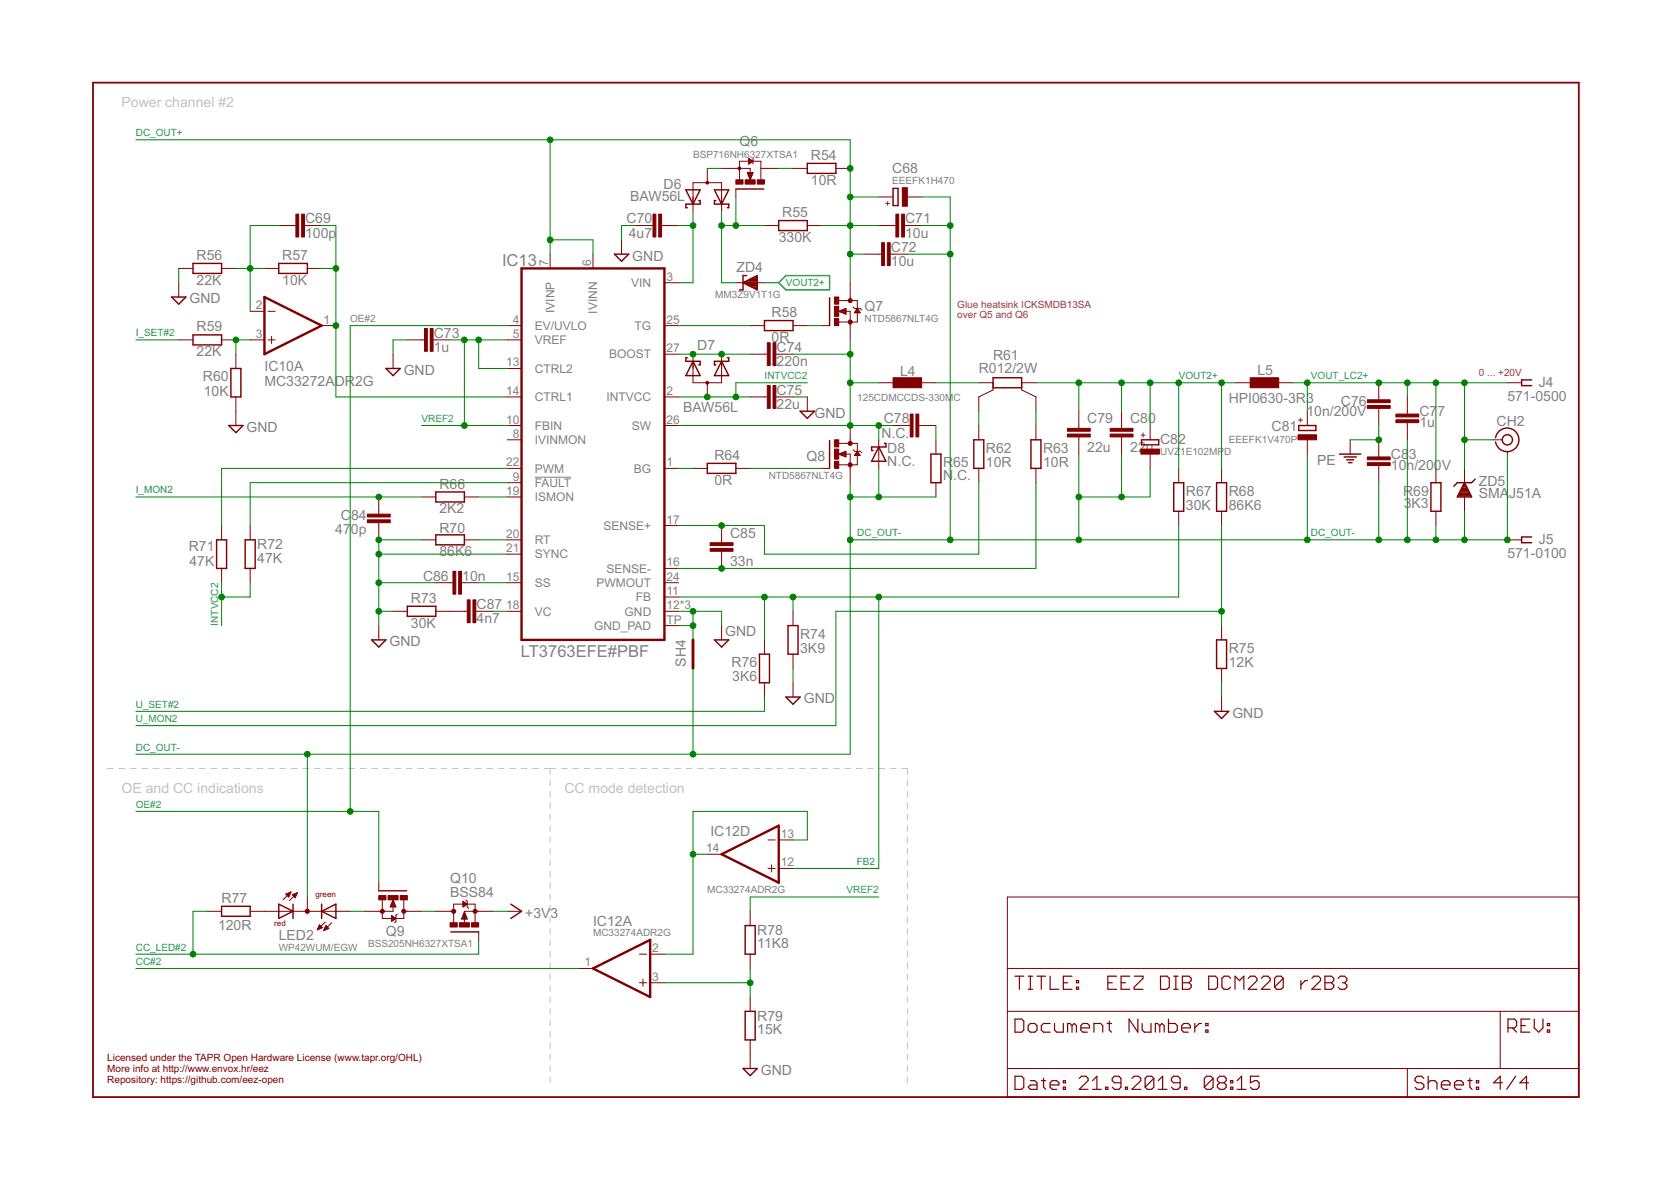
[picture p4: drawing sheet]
<svg xmlns="http://www.w3.org/2000/svg" width="297mm" height="210mm" viewBox="0 0 297 210" stroke-linecap="round" stroke-linejoin="round" font-family="sans-serif">
<g fill="none" stroke="#c0c0c0" stroke-width=".18">
<path d="M19.1 136.6h1M21.1 136.6h1.1M23.2 136.6h1M25.2 136.6h1M27.2 136.6h1.1M29.3 136.6h1M31.3 136.6h1.1M33.4 136.6h1M35.4 136.6h1.1M37.5 136.6h1M39.5 136.6h1.1M41.6 136.6h1"/>
<path d="M43.6 136.6h1M45.7 136.6h1M47.7 136.6h1M49.7 136.6h1.1M51.8 136.6h1M53.8 136.6h1.1M55.9 136.6h1M57.9 136.6h1M60 136.6h1M62 136.6h1M64.1 136.6h1M66.1 136.6h1"/>
<path d="M68.1 136.6h1.1M70.2 136.6h1M72.2 136.6h1.1M74.3 136.6h1M76.3 136.6h1.1M78.4 136.6h1M80.4 136.6h1M82.4 136.6h1.1M84.5 136.6h1M86.5 136.6h1.1M88.6 136.6h1M90.6 136.6h1.1"/>
<path d="M92.7 136.6h1M94.7 136.6h1.1M96.8 136.6h2M97.8 136.6v1M97.8 138.6v1M99.8 136.6h1M101.8 136.6h1M103.8 136.6h1.1M105.9 136.6h1M107.9 136.6h1M109.9 136.6h1M111.9 136.6h1"/>
<path d="M113.9 136.6h1M115.9 136.6h1M117.9 136.6h1.1M120 136.6h1M122 136.6h1M124 136.6h1M126 136.6h1M128 136.6h1M130 136.6h1.1M132.1 136.6h1M134.1 136.6h1M136.1 136.6h1"/>
<path d="M138.1 136.6h1M140.1 136.6h1M142.1 136.6h1.1M144.1 136.6h1.1M146.2 136.6h1M148.2 136.6h1M150.2 136.6h1M152.2 136.6h1M154.2 136.6h1M156.2 136.6h1M158.3 136.6h1M160.3 136.6h1v1"/>
<path d="M161.3 138.6v1M97.8 140.7v1M97.8 142.7v1M97.8 144.7v1M97.8 146.7v1.1M97.8 148.8v1M97.8 150.8v1M97.8 152.8v1.1M97.8 154.9v1M97.8 156.9v1M97.8 158.9v1.1M161.3 140.7v1"/>
<path d="M161.3 142.7v1M161.3 144.7v1M161.3 146.7v1.1M161.3 148.8v1M161.3 150.8v1M161.3 152.8v1.1M161.3 154.9v1M161.3 156.9v1M161.3 158.9v1.1M97.8 161v1M97.8 163v1M97.8 165v1.1"/>
<path d="M97.8 167v1.1M97.8 169.1v1M97.8 171.1v1M97.8 173.1v1.1M97.8 175.2v1M97.8 177.2v1M97.8 179.2v1.1M161.3 161v1M161.3 163v1M161.3 165v1.1M161.3 167v1.1M161.3 169.1v1"/>
<path d="M161.3 171.1v1M161.3 173.1v1.1M161.3 175.2v1M161.3 177.2v1M161.3 179.2v1.1M97.8 181.3v1M97.8 183.3v1M97.8 185.3v1.1M97.8 187.3v1.1M97.8 189.4v1M97.8 191.4v1M161.3 181.3v1"/>
<path d="M161.3 183.3v1M161.3 185.3v1.1M161.3 187.3v1.1M161.3 189.4v1M161.3 191.4v1"/>
</g>
<path d="M95.1 84.8h6.5" fill="none" stroke="#808080" stroke-width=".18"/>
<path d="M16.5 14.7h264.1v180.3h-264.1z" fill="none" stroke="#800000" stroke-width=".32"/>
<g fill="none" stroke="#800000" stroke-width=".18">
<path d="M123.2 37.5v-5h5.1v5M125.7 29.9v2.6M128.3 29.9h5v.9M130.8 33.6v1.4M132.8 30.7h1.1l-.6 1.3zM132.9 30.8h.9M132.9 30.9h.9M133 31.1h.7M133.1 31.2h.6M133.1 31.3h.5M133.1 28.2l.8 .5-.8 .5zM133.1 29.1h.1"/>
<path d="M133.1 29h.2M133.1 28.9h.4M133.1 28.8h.6M133.1 28.5h.6M133.1 28.4h.4M133.1 28.3h.2M133.1 28.2h.1M133.1 31.4h.5M133.2 31.6h.3M133.2 31.7h.3M133.3 31.8h.1M133.3 31.9h.1"/>
<path d="M133.9 28.2v1M135.3 29.9h3.1M135.3 31.9v-3.2h-3.9v3.3M141 29.9h2.5M148.6 29.9h2.5M156.2 35h2.5M161.3 35h2.5M31.8 47.7h2.5M31.8 50.2v2.6M39.4 47.7h2.5M44.5 55.3h2.5M47 47.7h2.6"/>
<path d="M47.6 55.3h1.3M48.3 59.8v1.2M49.6 40.1h3M54.1 40.1h3.1M54.6 47.7h2.6M57.2 57.9h2.5M90.2 57.9h2.5M97.8 45.2v2.5M105.4 45.2v2.5M110.5 42.6v2.6M113 40.1h3.1M117.6 40.1h3"/>
<path d="M118.1 50.2h2.5M118.1 57.9h2.5M130.8 50.2h5.1M133.3 57.9h2.6M135.9 40.1h2.5M141 57.9h2.5M143.5 40.1h2.5M146 57.9h1.5M149.1 55.3l1.3 .5M149.1 55.3h2v5.1M149.1 53.4h3.3v3.8h-3.3M149.4 55.4h1"/>
<path d="M149.4 55.2h1M149.7 55.6h.7M149.7 55.1h.7M150 55.7h.4M150 54.9h.4M150.3 55.8h.1M150.3 54.8h.1M150.4 54.8v1M150.4 54.8l-1.3 .5M151.1 50.2v3.2M151.6 54.6l.3 .2h1l.3 .3M151.9 55.6h1"/>
<path d="M152 55.4h.8M152.1 55.3h.6M152.1 55.2h.6M152.2 55.1h.4M152.3 54.9h.2M152.4 54.8l.5 .8h-1zM153.7 45.2h3M156.2 40.1h3.1M158.2 45.2h3.1M160.8 40.1h3M31.8 60.4h2.5M39.4 60.4h2.5"/>
<path d="M41.9 62.9v2.6M41.9 70.5v5.1M44.5 60.4h2.5M47.6 60.4h1.3M69.9 62.9v2.6M72.4 60.4h3.1M77 60.4h3M90.2 65.5h2.5M90.2 75.6h2.5M90.2 60.4h2.5M90.2 70.5h2.5M90.2 78.2h2.5"/>
<path d="M118.1 75.6h2.5M118.1 70.5h2.5M118.1 62.9h2.5M123.2 62.9v5.1h5.1v-5.1M125.7 68v2.5M133.3 70.5h3.1M133.3 62.9h3.1M137.9 70.5h3.1M137.9 62.9h3.1M143.5 70.5v2.6M149.1 78.8h3.3v3.8h-3.3M151.1 75.6v3.2"/>
<path d="M151.6 79.9l.3 .3h1l.3 .3M156.2 68h2.5M156.2 78.2v5M158.7 75.6h3.1M163.3 75.6h3.1M163.8 68h2.6M166.4 78.2v2.5M174 68h2.5v1.3l-2.5 1.2v2.6M174 75.6v2.6M184.1 68h-2.5v1.3l2.5 1.2v2.6M184.1 75.6v2.6M191.8 73.1v3"/>
<path d="M191.8 77.7v3M199.4 73.1v3M199.4 77.7v3M204.4 75.6v2.6M219.7 68h2.5M227.3 68h2.5M232.4 73.1v2.5M232.4 78.2v2.5M240 78.2v2.5M245.1 68v3.1M245.1 72.6v3M245.1 78.2v3"/>
<path d="M250.2 70.5v3.1M250.2 75.1v3.1M265.4 78.2h1.6M267.9 68h2.6M39.4 93.4v2.5M44.5 93.4v2.5M67.3 88.3v3.1M67.3 92.9v3M75 88.3h2.5M75 95.9h2.5M82.5 88.3h2.6M82.5 95.9h2.6"/>
<path d="M90.2 85.8h2.5M90.2 88.3h2.5M90.2 83.2h2.5M90.2 98.5h2.5M90.2 95.9h2.5M118.1 93.4h2.5M118.1 83.2h2.5M123.2 83.2h2.5M128.3 93.4v3.1M128.3 98v3M130.8 83.2h2.5M146 83.2h1.5"/>
<path d="M149.1 80.7l1.3-.5v1zM149.2 80.8h1.2M149.3 80.6h1.1M149.5 80.9h.9M149.6 80.5h.8M149.8 81h.6M149.9 80.4h.5M150.1 81.1h.3M150.2 80.3h.2M150.2 80.7h.9v5.1M152 80.9h.8M152 80.8h.8"/>
<path d="M152.1 80.6h.6M152.2 80.5h.4M152.3 80.4h.2M152.3 80.3h.1M152.4 80.2l.5 .8h-1zM166.4 85.8v2.5M174 83.2v2.6M184.1 83.2v2.6M204.4 80.7v2.5M209.5 83.2v2.6M209.5 90.9v2.5M217.1 83.2v2.6"/>
<path d="M217.1 90.9v2.5M245.1 82.7v3.1M255.2 83.2v2.6M255.2 90.9v2.5M260.3 83.2v2.6M260.3 88.3v2.6M267.9 95.9h2.6M267.9 80.3v.4M39.4 101v2.6M44.5 101v2.6M67.3 111.2v2.5M69.9 108.6h2.5"/>
<path d="M77.5 108.6h5.6M77.5 103.6h3M82 103.6h3.1M84.6 108.6h3M90.2 108.6h2.5M90.2 103.6h2.5M118.1 106.1h2.5M118.1 108.6h2.5M118.1 103.6h2.5M118.1 101h2.5M118.1 111.2h2.5M128.3 111.2v2.5"/>
<path d="M135.9 113.7v2.6M141 108.6v2.6M141 116.3v2.5M217.1 111.2v2.5M217.1 118.8v2.5M135.9 121.3v2.6M141 121.3v2.6M217.1 123.9v2.5M50.8 158.9l.5 .5M50.8 158.9h.7M50.9 159h.6M51.1 159.2h.3"/>
<path d="M51.1 158.8h.5M51.2 159.3h.2M51.3 159.4h.1M51.4 158.7h.2M51.7 158.6h.1M51.7 158.5l-1.4 1.4M51.7 158.5l-.9 .4M51.7 158.5l-.4 .9M52 159h.7M52.1 159.2h.5M52.2 159.3h.4M52.3 158.9h.4"/>
<path d="M52.3 159.4h.2M52.4 159.5h.1M52.5 158.8h.3M52.8 158.7h.1M52.9 158.7l-1.4 1.4M52.9 158.7l-.9 .3 .5 .6M52.9 158.7l-.4 .9M54.6 159.4v2.6M67.3 156.9v1.4M68 159.9v3.3h3.8v-3.2M69.9 159.9l.5 1.3h-1zM82.8 159.9l.3 .3v1l.2 .3"/>
<path d="M125.7 151.8h2.6M136.5 154.3h1.3M136.5 149.3h1.3M137.2 153.7v1.3M138.4 154.3h2.6M138.4 149.3h2.6M179.1 159.4h101.5v35.6h-101.5zM36.9 162h2.5M44.5 162h17.8M56.4 165.2h.2M56.5 165.1h.4M56.5 165h.6"/>
<path d="M56.6 164.8h.6M56.6 164.7h.5M56.7 164.6h.3M56.7 164.5h.2M56.8 164.4l.5 .5-.9 .4zM57.6 165.3h.1M57.6 165.2h.4M57.7 165.1h.6M57.7 165h.7M57.8 164.8h.5M57.8 163.9l-1.4 1.4M57.8 164.7h.3"/>
<path d="M57.9 164.6h.1M57.9 164.5l.5 .5-.8 .4zM58.9 164l-1.3 1.4M69.4 161.1h.9M69.4 161h.9M69.5 160.8h.7M69.6 160.7h.6M69.6 160.6h.5M69.6 163.3h.7M69.6 163.2h.6M69.6 163h.4M69.6 162.9h.2"/>
<path d="M69.6 162.8h.1M69.6 162.7l.8 .5-.8 .5zM69.6 163.7h.1M69.6 163.6h.2M69.6 163.5h.4M69.6 163.4h.6M69.6 160.5h.5M69.7 160.4h.3M69.7 160.3h.3M69.8 160.1h.1M69.8 160h.1M69.9 161.1v.9h-5.1"/>
<path d="M70.6 162.5l-.2 .2v1l-.3 .3M71.8 162h3.2M77.5 162h3.1M82.1 163.3h.9M82.1 163.2h.9M82.2 163h.7M82.2 162.9h.7M82.3 162.8h.5M82.3 160.2l.8 .5-.8 .5zM82.3 161.1h.2M82.3 161h.4M82.3 160.8h.5"/>
<path d="M82.3 160.7h.7M82.3 160.6h.6M82.3 160.5h.4M82.3 160.4h.3M82.3 160.3h.1M82.3 162.7h.5M82.4 162.5h.3M82.4 162.4h.3M82.5 162.3h.1M82.5 162.2h.1M82.5 162.1l.6 1.3h-1.1zM84.5 164v-3.3h-3.9v3.3"/>
<path d="M85.1 165.6v1.4M87.6 162h-5.1v2.1M90.2 162h2.5M102.9 172.1h2.5M113.7 174.7h1.2M113.7 169.6h1.2M114.3 174v1.3M115.6 174.7h2.5M115.6 169.6h2.5M133.3 162v2.5M133.3 169.6v2.5M133.3 177.2v2.5"/>
<path d="M179.1 179.7h101.5M179.1 172.1h101.5M266.7 179.7v10.2M133.3 184.8v5.1M179.1 189.9h101.5M250.2 189.9v5.1"/>
</g>
<g fill="none" stroke="#800000" stroke-width=".21">
<path d="M180.4 173.5h1.6M181.2 173.5v2.3M182.8 173.5h.8M182.8 175.8h.8M183.2 173.5v2.3M184.3 173.5h1.6M185.1 173.5v2.3M186.7 173.5v2.3h1.5M189 174.7h.8M190.6 173.5h-1.6v2.3h1.6M191.3 175.5h.4v.3h-.4zM191.3 174.3h.4v.4h-.4z"/>
<path d="M196.9 174.7h.8M198.5 173.5h-1.6v2.3h1.6M199.3 174.7h.8M200.8 173.5h-1.5v2.3h1.5M201.6 173.5h1.6v.4l-1.6 1.6v.3h1.6M206.3 173.5h1.2l.4 .4v1.6l-.4 .3h-1.2zM208.6 173.5h.8M208.6 175.8h.8M209 173.5v2.3M210.2 173.5h1.2l.4 .4v.4l-.4 .4 .4 .4v.4l-.4 .3h-1.2zM210.2 174.7h1.2M214.9 173.5h1.1l.4 .4v1.6l-.4 .3h-1.1z"/>
<path d="M218.8 173.9l-.4-.4h-.8l-.4 .4v1.6l.4 .3h.8l.4-.3M219.5 175.8v-2.3l.8 .8 .8-.8v2.3M221.9 173.9l.4-.4h.8l.3 .4v.4l-1.5 1.5h1.5M224.2 173.9l.4-.4h.8l.4 .4v.4l-1.6 1.5h1.6M228.1 173.9l-.4-.4h-.8l-.3 .4v1.6M228.1 173.9v1.6l-.4 .3h-.8l-.3-.3M228.1 173.9l-1.5 1.6M231.2 174.3v1.5M232.4 174.3h-.4l-.8 .8M233.2 173.9l.4-.4h.8l.3 .4v.4l-1.5 1.5h1.5M235.5 173.5h1.2l.4 .4v.4l-.4 .4 .4 .4v.4l-.4 .3h-1.2zM235.5 174.7h1.2"/>
<path d="M237.9 173.9l.4-.4h.7l.4 .4v.4l-.4 .4M238.6 174.7h.4M239 174.7l.4 .4v.4l-.4 .3h-.7l-.4-.3M180.4 181.1h1.2l.4 .4v1.6l-.4 .4h-1.2zM180.4 191.3h1.2l.4 .4v1.5l-.4 .4h-1.2zM182.8 182.3l.4-.4h.7l.4 .4v.8l-.4 .4h-.7l-.4-.4zM183.2 192.1h.7l.4 .3v1.2h-1.1l-.4-.4 .4-.4h1.1M185.1 192.1h.8M185.5 191.7v1.5l.4 .4M186.7 192.8h1.5v-.4l-.4-.3h-.8l-.3 .3v.8l.3 .4h.8M186.7 181.9h-1.2l-.4 .4v.8l.4 .4h1.2M187.5 181.9v1.2l.3 .4h1.2v-1.6"/>
<path d="M189 193.2h.4v.4h-.4zM189 192.1h.4v.3h-.4zM190.6 182.3l-.4-.4h-.4v1.6M190.6 182.3l.4-.4 .3 .4v1.2M190.6 182.3v1.2M191.9 191.7l.4-.4h.7l.4 .4v.4l-1.5 1.5h1.5M192.1 182.7h1.6v-.4l-.4-.4h-.8l-.4 .4v.8l.4 .4h.8M194.2 193.6h1.5M194.2 192.1l.8-.8v2.3M194.5 183.5v-1.6h1.1l.4 .4v1.2M196.5 193.2h.4v.4h-.4zM196.8 181.9h.8"/>
<path d="M197.2 181.5v1.6l.4 .4M199.3 192.4h-1.2l-.4-.3v-.4l.4-.4h.8l.4 .4v1.5l-.4 .4h-.8l-.4-.4M200 193.2h.4v.4h-.4zM201.2 191.7l.4-.4h.8l.4 .4v.4l-1.6 1.5h1.6M202.3 181.1v2.4l-1.6-2.4v2.4M203 181.9v1.2l.4 .4h1.2v-1.6M205.1 191.7v1.5l-.4 .4h-.8l-.3-.4M205.1 191.7l-.4-.4h-.8l-.3 .4v1.5M205.1 191.7l-1.5 1.5M205.9 193.6h1.6M205.9 192.1l.8-.8v2.3M206.2 182.3l-.4-.4h-.4v1.6"/>
<path d="M206.2 182.3v1.2M206.2 182.3l.3-.4 .4 .4v1.2M207.7 181.1v2.4h1.2l.4-.4v-.8l-.4-.4h-1.2M209.8 192.4h-1.2l-.4-.3v-.4l.4-.4h.8l.4 .4v1.5l-.4 .4h-.8l-.4-.4M210.1 182.7h1.5v-.4l-.4-.4h-.8l-.3 .4v.8l.3 .4h.8M210.6 193.2h.4v.4h-.4zM212.4 181.9v1.6M213.6 181.9h-.4l-.8 .8M214.3 183.1h.4v.4h-.4zM214.3 181.9h.4v.4h-.4zM215.6 191.7v1.5l-.4 .4h-.7l-.4-.4M215.6 191.7l-.4-.4h-.7l-.4 .4v1.5"/>
<path d="M215.6 191.7l-1.5 1.5M216.8 192.4l-.4 .4v.4l.4 .4h.8l.4-.4v-.4l-.4-.4M216.8 192.4l-.4-.3v-.4l.4-.4h.8l.4 .4v.4l-.4 .3M216.8 192.4h.8M218.8 193.2h.3v.4h-.3zM218.8 192.1h.3v.3h-.3zM219.9 193.6h1.6M219.9 192.1l.8-.8v2.3M223.8 191.3h-1.5v1.1l.7-.3h.4l.4 .3v.8l-.4 .4h-.7l-.4-.4M253.1 191.7l-.4-.4h-.8l-.4 .4v.4l.4 .3h.8l.4 .4v.4l-.4 .4h-.8l-.4-.4M253.9 192.4l.4-.3h.8l.3 .3v1.2M253.9 191.3v2.3"/>
<path d="M256.2 192.8h1.6v-.4l-.4-.3h-.8l-.4 .3v.8l.4 .4h.8M258.6 192.8h1.5v-.4l-.4-.3h-.7l-.4 .3v.8l.4 .4h.7M260.9 192.1h.8M261.3 191.7v1.5l.4 .4M262.4 193.2h.4v.4h-.4zM262.4 192.1h.4v.3h-.4zM267.1 192.4h-1.6l1.2-1.1v2.3M268.1 182.7h1.1l.4-.4v-.8l-.4-.4h-1.1v2.4M268.8 182.7l.8 .8M269.4 191.3l-1.6 2.3M270.4 182.3h.8M271.7 192.4h-1.5l1.2-1.1v2.3"/>
<path d="M271.9 181.1h-1.5v2.4h1.5M272.7 181.1v1.6l.8 .8 .8-.8v-1.6M275.1 183.1h.4v.4h-.4zM275.1 181.9h.4v.4h-.4z"/>
</g>
<g fill="none" stroke="#800000" stroke-width=".42">
<path d="M47 52.8l10.2 5.1-10.2 5zM92.7 47.7h25.4v66h-25.4zM128.3 151.8l10.1-5.1v10.2zM105.4 172.1l10.2-5.1v10.2z"/>
<circle cx="125.7" cy="32.5" r=".13"/>
<circle cx="131.4" cy="29.9" r=".13"/>
<circle cx="125.7" cy="68" r=".13"/>
<circle cx="54.6" cy="162" r=".25"/>
</g>
<g fill="none" stroke="#800000" stroke-width=".25">
<path d="M121.9 33.7h2.6l-1.3 2.6zM124.2 35.6h.3v.7h-2.6v.6h.3M127 33.7h2.5l-1.2 2.6zM127.3 35.6h-.3v.7h2.5v.6h-.2M130.8 33.6h5M138.4 39.2h5.1v1.8h-5.1zM143.5 29h5.1v1.8h-5.1zM158.7 33.5h.9v3h-.9zM30.5 52.8h2.5l-1.2 1.3zM34.3 46.8h5.1v1.8h-5.1zM34.3 59.5h5.1v1.8h-5.1zM49.6 46.8h5v1.8h-5z"/>
<path d="M109.2 45.2h2.6l-1.3 1.2zM132.1 50.2l2.5-1.2v2.5zM132.3 50.3h2.3M132.3 50.1h2.3M132.7 49h-.6v2.5h-.7M132.7 50.6h1.9M132.8 49.9h1.8M133.2 50.8h1.4M133.2 49.7h1.4M133.6 51h1M133.7 49.4h.9M134 51.2h.6"/>
<path d="M134.1 49.2h.5M134.5 51.5h.1M134.6 49h.1M135.9 57h5.1v1.8h-5.1zM147.5 52.9v5M40.7 75.6h2.5l-1.3 1.3zM41 65.5h1.8v5h-1.8zM68.6 65.5h2.5l-1.2 1.3zM122.2 63.6h-.3v.6h2.6v.7h-.3M123.2 64.2l1.3 2.6h-2.6zM128.3 64.2l1.2 2.6h-2.5zM129.3 63.6h.2v.6h-2.5v.7h.3"/>
<path d="M142.2 73.1h2.6l-1.3 1.3zM147.5 78.3v4.9M156.2 79.4l1.3 2.6h-2.6zM157.2 78.8h.3v.6h-2.6v.7h.3M173.1 78.2h1.8v5h-1.8zM176.5 67.1h5.1v1.8h-5.1zM183.3 78.2h1.7v5h-1.7zM202.9 78.2h3.1v.9h-3.1zM230.9 75.6h3v.9h-3zM265.9 77.8a2.1 2.1 0 0 1 3.2-1.4 2.1 2.1 0 0 1 0 3.5 2.1 2.1 0 0 1-3.2-1.4M272.3 67.5h-1.8v1h1.8M38.5 95.9h1.8v5.1h-1.8z"/>
<path d="M43.6 95.9h1.8v5.1h-1.8zM77.5 95.1h5v1.7h-5zM77.5 87.4h5v1.8h-5zM125.7 82.4h5.1v1.7h-5.1zM165.5 80.7h1.8v5.1h-1.8zM208.6 85.8h1.8v5.1h-1.8zM216.3 85.8h1.7v5.1h-1.7zM238.1 80.7h3.8M238.9 81.2h2.2M239.4 81.7h1.2M239.7 82.2h.6M254.4 85.8h1.7v5.1h-1.7z"/>
<path d="M259.2 88.1h2.3M259.3 87.9h2.1M259.4 87.7h1.9M259.5 87.4h1.7M259.6 87.2h1.4M259.7 87h1.2M259.8 86.8h1M259.9 86.6h.8M260.1 86.3h.5M260.2 86.1h.3M260.3 85.9h.1M260.3 85.8l1.3 2.5h-2.5z"/>
<path d="M262.2 85.2l-.6 .6h-2.5l-.7 .6M272.3 95.4h-1.8v1.1h1.8M66.1 113.7h2.5l-1.3 1.3zM72.4 107.8h5.1v1.7h-5.1zM127 113.7h2.5l-1.2 1.3zM135 116.3h1.8v5h-1.8zM140.1 111.2h1.8v5.1h-1.8zM216.3 113.7h1.7v5.1h-1.7zM139.7 123.9h2.5l-1.2 1.3zM215.9 126.4h2.5l-1.3 1.3zM67.3 158.3h5M39.4 161.1h5.1v1.8h-5.1z"/>
<path d="M49.6 160.7l2.5 1.3-2.5 1.2zM52.1 160.7v2.5M57.2 162l2.5-1.3v2.5zM57.2 160.7v2.5M80.1 165.6h5M90.8 160.7l1.9 1.3-1.9 1.2M132.5 164.5h1.7v5.1h-1.7zM132.5 179.7h1.7v5.1h-1.7zM132.1 189.9h2.5l-1.3 1.3z"/>
<circle cx="267.9" cy="78.2" r=".91"/>
</g>
<g fill="#800000" stroke="#800000" stroke-width=".18">
<path d="M81.5 101.5h.5v4.1h-.5z"/>
<path d="M80.5 101.5h.5v4.1h-.5z"/>
<path d="M84.1 106.6h.5v4.1h-.5z"/>
<path d="M83.1 106.6h.5v4.1h-.5z"/>
<path d="M116.1 38.1h.5v4h-.5z"/>
<path d="M117.1 38.1h.5v4h-.5z"/>
<path d="M75.5 58.4h.5v4h-.5z"/>
<path d="M76.5 58.4h.5v4h-.5z"/>
<path d="M148.3 56.6h.8v1.3h-.8z"/>
<path d="M148.3 52.8h.8v1.3h-.8z"/>
<path d="M148.3 54.4h.8v1.8h-.8z"/>
<path d="M148.3 82h.8v1.2h-.8z"/>
<path d="M148.3 78.2h.8v1.2h-.8z"/>
<path d="M148.3 79.8h.8v1.8h-.8z"/>
<path d="M126.2 97.5h4.1v.5h-4.1z"/>
<path d="M126.2 96.5h4.1v.5h-4.1z"/>
<path d="M162.8 73.6h.5v4.1h-.5z"/>
<path d="M161.8 73.6h.5v4.1h-.5z"/>
<path d="M137.4 60.9h.5v4.1h-.5z"/>
<path d="M136.4 60.9h.5v4.1h-.5z"/>
<path d="M160.4 33.4h.9v3.3h-.9z"/>
<path d="M157.7 43.1h.5v4.1h-.5z"/>
<path d="M156.7 43.1h.5v4.1h-.5z"/>
<path d="M160.3 38.1h.5v4h-.5z"/>
<path d="M159.3 38.1h.5v4h-.5z"/>
<path d="M65.3 91.4h4.1v.5h-4.1z"/>
<path d="M65.3 92.4h4.1v.5h-4.1z"/>
<path d="M80 164h1.3v.8h-1.3z"/>
<path d="M83.8 164h1.3v.8h-1.3z"/>
<path d="M81.7 164h1.7v.8h-1.7z"/>
<path d="M189.7 77.2h4.1v.5h-4.1z"/>
<path d="M189.7 76.1h4.1v.5h-4.1z"/>
<path d="M197.3 77.2h4.1v.5h-4.1z"/>
<path d="M197.3 76.1h4.1v.5h-4.1z"/>
<path d="M67.3 159.2h1.3v.7h-1.3z"/>
<path d="M71.1 159.2h1.3v.7h-1.3z"/>
<path d="M69 159.2h1.8v.7h-1.8z"/>
<path d="M137.4 68.5h.5v4.1h-.5z"/>
<path d="M136.4 68.5h.5v4.1h-.5z"/>
<path d="M243.1 71.1h4v.5h-4z"/>
<path d="M243.1 72.1h4v.5h-4z"/>
<path d="M243.1 82.2h4v.5h-4z"/>
<path d="M243.1 81.2h4v.5h-4z"/>
<path d="M158.7 67.1h5.1v1.8h-5.1z"/>
<path d="M52.6 38.1h.5v4h-.5z"/>
<path d="M53.6 38.1h.5v4h-.5z"/>
<path d="M202.8 79.8h3.3v.9h-3.3z"/>
<path d="M222.2 67.1h5.1v1.8h-5.1z"/>
<path d="M230.7 77.3h3.3v.9h-3.3z"/>
<path d="M248.1 74.6h4.1v.5h-4.1z"/>
<path d="M248.1 73.6h4.1v.5h-4.1z"/>
<path d="M130.8 32h1.3v.7h-1.3z"/>
<path d="M134.6 32h1.3v.7h-1.3z"/>
<path d="M132.5 32h1.7v.7h-1.7z"/>
</g>
<g fill="#800000" stroke="#800000" stroke-width=".18">
<circle cx="151.1" cy="53.4" r=".36"/>
<circle cx="151.1" cy="57.2" r=".36"/>
<circle cx="151.1" cy="78.8" r=".36"/>
<circle cx="151.1" cy="82.6" r=".36"/>
<circle cx="84.5" cy="162" r=".36"/>
<circle cx="80.6" cy="162" r=".36"/>
<circle cx="71.8" cy="162" r=".36"/>
<circle cx="68" cy="162" r=".36"/>
</g>
<path d="M123.2 113.7v5.1" fill="none" stroke="#800000" stroke-width=".51"/>
<g fill="none" stroke="#008000" stroke-width=".18">
<path d="M24.2 24.8h126.9v25.4M97.8 24.8v20.4M123.2 37.5v12.7h-2.6M125.7 29.9h2.6M128.3 37.5v12.7h2.5M130.8 35v5.1M138.4 29.9h2.6M151.1 35h5.1M163.8 35h5.1v60.9M31.8 47.7v2.5M41.9 47.7h5.1M49.6 40.1h-5.1v15.2"/>
<path d="M57.2 40.1h2.5v30.4h30.5M57.2 47.7h2.5M90.2 57.9h-27.9v86.3M97.8 42.6h7.6v2.6M113 40.1h-2.5v2.5M120.6 40.1h2.6M120.6 57.9h12.7M128.3 40.1h7.6M135.9 50.2h2.5M143.5 57.9h2.5M146 40.1h10.2M151.1 45.2h2.6"/>
<path d="M161.3 45.2h7.6M163.8 40.1h5.1M24.2 60.4h7.6M44.5 60.4h-2.6v2.5M72.4 60.4h-2.5v2.5M75 75.6h15.2M80 60.4h10.2M82.5 60.4v15.2M85.1 60.4v5.1h5.1M120.6 70.5h12.7M120.6 75.6h38.1M120.6 62.9h12.7"/>
<path d="M141 70.5h2.5M141 62.9h10.1M143.5 68h-12.7v2.5M151.1 60.4v15.2M151.1 68h5.1M156.2 75.6v2.6M166.4 68h7.6M166.4 75.6v2.6M174 73.1v2.5M184.1 68h35.6M184.1 73.1v2.5M191.8 68v5.1"/>
<path d="M199.4 68v5.1M204.4 68v7.6M209.5 68v15.2M217.1 68v15.2M229.8 68h38.1M232.4 68v5.1M245.1 75.6v2.6h-5.1M250.2 68v2.5M250.2 78.2v17.7M255.2 68v15.2M260.3 68v15.2M260.3 78.2h5.1"/>
<path d="M24.2 88.3h50.8M67.3 98.5h22.9M75 95.9h-7.7v15.3M85.1 95.9h5.1M85.1 88.3h5.1M90.2 83.2h-50.8v10.2M90.2 85.8h-45.7v7.6M120.6 83.2h2.6M133.3 83.2h12.7M151.1 85.8v48.2h-126.9M151.1 88.3h15.3M156.2 83.2v5.1"/>
<path d="M174 85.8v12.7h-38.1v-5.1h-15.3M184.1 85.8v15.2h-63.5M191.8 80.7v15.2M199.4 80.7v7.6M204.4 83.2v5.1h-12.6M209.5 93.4v12.7h-88.9M217.1 93.4v17.8M232.4 80.7v15.2M245.1 85.8v10.1M255.2 93.4v2.5M260.3 90.9v5M267.9 80.7v15.2h-116.8"/>
<path d="M39.4 103.6v7.6M44.5 103.6v2.5h-5.1M67.3 103.6h10.2M67.3 108.6h2.6M85.1 103.6h5.1M87.6 108.6h2.6M120.6 108.6h7.7v2.6M120.6 111.2h2.6M123.2 108.6v5.1M123.2 118.8v15.2M135.9 106.1v7.6M141 106.1v2.5"/>
<path d="M141 118.8v2.5M156.2 106.1v48.2h-15.2M217.1 108.6h-68.5v20.4h-124.4M54.6 134v25.4M135.9 123.9v2.5h-111.7M217.1 121.3v2.6M24.2 144.2h43.1v12.7M123.2 151.8h2.5M141 149.3h2.5v-5.1h-20.3v25.4h-5.1M156.2 159.4h-22.9v2.6M24.2 172.1h78.7M36.9 162h-2.6v7.6"/>
<path d="M62.3 162h2.5M75 162h2.5M85.1 167v2.6h-60.9M87.6 162h2.6M118.1 174.7h15.2M133.3 172.1v5.1"/>
</g>
<g fill="#008000" stroke="#008000" stroke-width=".18">
<circle cx="97.8" cy="24.8" r=".51"/>
<circle cx="151.1" cy="35" r=".51"/>
<circle cx="151.1" cy="40.1" r=".51"/>
<circle cx="151.1" cy="45.2" r=".51"/>
<circle cx="97.8" cy="42.6" r=".51"/>
<circle cx="151.1" cy="29.9" r=".51"/>
<circle cx="67.3" cy="103.6" r=".51"/>
<circle cx="67.3" cy="108.6" r=".51"/>
<circle cx="67.3" cy="95.9" r=".51"/>
<circle cx="67.3" cy="98.5" r=".51"/>
<circle cx="123.2" cy="108.6" r=".51"/>
<circle cx="123.2" cy="111.2" r=".51"/>
<circle cx="130.8" cy="70.5" r=".51"/>
<circle cx="125.7" cy="70.5" r=".51"/>
<circle cx="39.4" cy="106.1" r=".51"/>
<circle cx="128.3" cy="93.4" r=".51"/>
<circle cx="128.3" cy="101" r=".51"/>
<circle cx="151.1" cy="75.6" r=".51"/>
<circle cx="151.1" cy="68" r=".51"/>
<circle cx="151.1" cy="62.9" r=".51"/>
<circle cx="156.2" cy="75.6" r=".51"/>
<circle cx="128.3" cy="62.9" r=".51"/>
<circle cx="123.2" cy="62.9" r=".51"/>
<circle cx="209.5" cy="68" r=".51"/>
<circle cx="217.1" cy="68" r=".51"/>
<circle cx="191.8" cy="68" r=".51"/>
<circle cx="199.4" cy="68" r=".51"/>
<circle cx="204.4" cy="68" r=".51"/>
<circle cx="141" cy="106.1" r=".51"/>
<circle cx="135.9" cy="106.1" r=".51"/>
<circle cx="156.2" cy="106.1" r=".51"/>
<circle cx="168.9" cy="40.1" r=".51"/>
<circle cx="191.8" cy="95.9" r=".51"/>
<circle cx="151.1" cy="88.3" r=".51"/>
<circle cx="156.2" cy="88.3" r=".51"/>
<circle cx="151.1" cy="95.9" r=".51"/>
<circle cx="168.9" cy="45.2" r=".51"/>
<circle cx="168.9" cy="95.9" r=".51"/>
<circle cx="191.8" cy="88.3" r=".51"/>
<circle cx="245.1" cy="95.9" r=".51"/>
<circle cx="123.2" cy="134" r=".51"/>
<circle cx="199.4" cy="88.3" r=".51"/>
<circle cx="232.4" cy="95.9" r=".51"/>
<circle cx="250.2" cy="95.9" r=".51"/>
<circle cx="267.9" cy="95.9" r=".51"/>
<circle cx="260.3" cy="95.9" r=".51"/>
<circle cx="54.6" cy="134" r=".51"/>
<circle cx="255.2" cy="95.9" r=".51"/>
<circle cx="123.2" cy="151.8" r=".51"/>
<circle cx="133.3" cy="174.7" r=".51"/>
<circle cx="59.7" cy="57.9" r=".51"/>
<circle cx="59.7" cy="47.7" r=".51"/>
<circle cx="44.5" cy="47.7" r=".51"/>
<circle cx="245.1" cy="78.2" r=".51"/>
<circle cx="62.3" cy="144.2" r=".51"/>
<circle cx="85.1" cy="60.4" r=".51"/>
<circle cx="82.5" cy="60.4" r=".51"/>
<circle cx="82.5" cy="75.6" r=".51"/>
<circle cx="67.3" cy="88.3" r=".51"/>
<circle cx="217.1" cy="108.6" r=".51"/>
<circle cx="41.9" cy="60.4" r=".51"/>
<circle cx="34.3" cy="169.6" r=".51"/>
<circle cx="260.3" cy="68" r=".51"/>
<circle cx="245.1" cy="68" r=".51"/>
<circle cx="232.4" cy="68" r=".51"/>
<circle cx="250.2" cy="68" r=".51"/>
<circle cx="260.3" cy="78.2" r=".51"/>
<circle cx="255.2" cy="68" r=".51"/>
<circle cx="123.2" cy="40.1" r=".51"/>
<circle cx="130.8" cy="40.1" r=".51"/>
<circle cx="128.3" cy="40.1" r=".51"/>
</g>
<path d="M138.4 50.2l1.3-1.2h7.8v2.5h-7.8z" fill="none" stroke="#008080" stroke-width=".25"/>
<g font-size="2.9" fill="#808080">
<text x="89.2" y="47.3">IC13</text>
<text x="92.6" y="116.9">LT3763EFE#PBF</text>
</g>
<g font-size="2.5" fill="#c0c0c0">
<text x="21.6" y="19">Power channel #2</text>
<text x="21.6" y="140.9">OE and CC indications</text>
<text x="100.3" y="140.9">CC mode detection</text>
</g>
<g font-size="2.5" fill="#808080">
<text x="131.4" y="26">Q6</text>
<text x="144.1" y="28.4">R54</text>
<text x="112" y="35.8">BAW56L</text>
<text x="118" y="33.6">D6</text>
<text x="144.1" y="32.8">10R</text>
<text x="158.6" y="30.7">C68</text>
<text x="54.2" y="39.7">C69</text>
<text x="111.4" y="39.7">C70</text>
<text x="139.1" y="38.6">R55</text>
<text x="160.9" y="39.7">C71</text>
<text x="34.9" y="46.2">R56</text>
<text x="50.2" y="46.2">R57</text>
<text x="54.2" y="42.2">100p</text>
<text x="111.8" y="42.2">4u7</text>
<text x="112.4" y="46.3">GND</text>
<text x="138.4" y="43">330K</text>
<text x="158.4" y="47.3">10u</text>
<text x="158.4" y="44.8">C72</text>
<text x="160.9" y="42.2">10u</text>
<text x="33.7" y="53.9">GND</text>
<text x="34.9" y="50.6">22K</text>
<text x="50.2" y="50.6">10K</text>
<text x="130.9" y="48.3">ZD4</text>
<text x="34.9" y="58.9">R59</text>
<text x="137.2" y="56.4">R58</text>
<text x="153.7" y="55.3">Q7</text>
<text x="34.9" y="63.3">22K</text>
<text x="47" y="66">IC10A</text>
<text x="77.1" y="62.6">1u</text>
<text x="77.1" y="60">C73</text>
<text x="124" y="62.2">D7</text>
<text x="137.2" y="60.8">0R</text>
<text x="138" y="65.1">220n</text>
<text x="138" y="62.6">C74</text>
<text x="176.5" y="64">R61</text>
<text x="36.1" y="67.8">R60</text>
<text x="36.2" y="70.3">10K</text>
<text x="47" y="68.5">MC33272ADR2G</text>
<text x="71.8" y="66.6">GND</text>
<text x="138" y="70.2">C75</text>
<text x="160" y="66.7">L4</text>
<text x="174" y="66.2">R012/2W</text>
<text x="218.4" y="71.6">HPI0630-3R3</text>
<text x="223.5" y="66.6">L5</text>
<text x="267.9" y="71.2">571-0500</text>
<text x="273.5" y="68.8">J4</text>
<text x="43.8" y="76.8">GND</text>
<text x="121.4" y="73.3">BAW56L</text>
<text x="138" y="72.7">22u</text>
<text x="144.8" y="74.4">GND</text>
<text x="156.7" y="77.8">N.C.</text>
<text x="157.1" y="75.3">C78</text>
<text x="193.3" y="75.3">C79</text>
<text x="200.9" y="75.3">C80</text>
<text x="226" y="76.6">C81</text>
<text x="232.2" y="74">10n/200V</text>
<text x="238.4" y="72.1">C76</text>
<text x="252.3" y="75.9">1u</text>
<text x="252.3" y="74">C7</text>
<text x="255.5" y="74">7</text>
<text x="266" y="75.6">CH2</text>
<text x="127" y="81.8">R64</text>
<text x="143.4" y="81.9">Q8</text>
<text x="157.7" y="82.9">N.C.</text>
<text x="157.7" y="80.6">D8</text>
<text x="167.6" y="83">R</text>
<text x="169.4" y="83">65</text>
<text x="175.3" y="83">10R</text>
<text x="175.3" y="80.5">R62</text>
<text x="185.4" y="83">10R</text>
<text x="185.4" y="80.5">R63</text>
<text x="193.3" y="80.3">22u</text>
<text x="200.9" y="80.3">22u</text>
<text x="206.2" y="79">C82</text>
<text x="234.1" y="82.6">PE</text>
<text x="247.3" y="83.5">10n/200V</text>
<text x="247.3" y="81.6">C8</text>
<text x="250.4" y="81.6">3</text>
<text x="78.1" y="86.8">R66</text>
<text x="127" y="86.2">0R</text>
<text x="167.6" y="85.3">N</text>
<text x="169.4" y="85.3">.C.</text>
<text x="210.8" y="88.1">R67</text>
<text x="218.4" y="88.1">R68</text>
<text x="249.4" y="88.1">R69</text>
<text x="262.9" y="88.6">SMA</text>
<text x="262.9" y="86.3">ZD5</text>
<text x="268.3" y="88.6">J51A</text>
<text x="59.6" y="94.9">47</text>
<text x="60.6" y="92.4">C</text>
<text x="62.4" y="94.9">0p</text>
<text x="62.4" y="92.4">84</text>
<text x="78.1" y="91.3">2K2</text>
<text x="78.1" y="94.8">R70</text>
<text x="129.8" y="95.6">C85</text>
<text x="210.8" y="90.6">30K</text>
<text x="218.4" y="90.6">86K6</text>
<text x="249.5" y="90.4">3</text>
<text x="250.9" y="90.4">K3</text>
<text x="33.5" y="98">R71</text>
<text x="33.7" y="100.5">47K</text>
<text x="45.7" y="100.1">47K</text>
<text x="45.7" y="97.6">R72</text>
<text x="78.1" y="98.9">86K6</text>
<text x="129.8" y="100.7">33n</text>
<text x="267.9" y="99.1">571-0100</text>
<text x="273.5" y="96.7">J5</text>
<text x="73" y="107.2">R73</text>
<text x="75.2" y="103.2">C86</text>
<text x="82.2" y="103.2">10n</text>
<text x="73" y="111.6">30K</text>
<text x="84.7" y="110.8">4n7</text>
<text x="84.7" y="108.3">C87</text>
<text x="128.9" y="113">GND</text>
<text x="142.2" y="113.5">R74</text>
<text x="69.2" y="114.9">GND</text>
<text x="121.9" y="118.5" transform="rotate(-90 121.9 118.5)">SH4</text>
<text x="130" y="118.6">R76</text>
<text x="142.2" y="116">3K9</text>
<text x="218.4" y="118.6">12K</text>
<text x="218.4" y="116">R75</text>
<text x="130.2" y="121.1">3K6</text>
<text x="142.9" y="125">GND</text>
<text x="219.1" y="127.6">GND</text>
<text x="126.3" y="148.5">IC12D</text>
<text x="39.4" y="160.5">R77</text>
<text x="80" y="159.4">BSS84</text>
<text x="80" y="156.9">Q10</text>
<text x="38.8" y="165.3">120R</text>
<text x="49.5" y="167.1">LED2</text>
<text x="68.6" y="166.4">Q9</text>
<text x="93.4" y="163.1">+3V3</text>
<text x="105.4" y="164.5">IC12A</text>
<text x="134.6" y="166.2">R78</text>
<text x="134.6" y="168.5">11K8</text>
<text x="134.6" y="183.7">15K</text>
<text x="134.6" y="181.4">R79</text>
<text x="135.3" y="191.1">GND</text>
</g>
<g font-size="2.1" fill="#808080">
<text x="97.4" y="47.3" transform="rotate(-90 97.4 47.3)">7</text>
<text x="105.1" y="47.3" transform="rotate(-90 105.1 47.3)">6</text>
<text x="112.2" y="51">VIN</text>
<text x="118.5" y="49.9">3</text>
<text x="45.5" y="55">2</text>
<text x="57.5" y="57.5">1</text>
<text x="91.2" y="57.5">4</text>
<text x="95.1" y="58.6">EV/UVLO</text>
<text x="98.6" y="55.6" transform="rotate(-90 98.6 55.6)">IVINP</text>
<text x="106.2" y="55.7" transform="rotate(-90 106.2 55.7)">IVINN</text>
<text x="112.8" y="58.6">TG</text>
<text x="118.5" y="57.5">25</text>
<text x="45.5" y="60">3</text>
<text x="90" y="65.1">13</text>
<text x="91.2" y="60">5</text>
<text x="95.1" y="61.2">VREF</text>
<text x="108.3" y="63.7">BOOST</text>
<text x="118.5" y="62.6">27</text>
<text x="90" y="70.2">14</text>
<text x="95.1" y="66.2">CTRL2</text>
<text x="95.1" y="71.3">CTRL1</text>
<text x="107.8" y="71.3">INTVCC</text>
<text x="118.5" y="70.2">2</text>
<text x="90" y="75.3">10</text>
<text x="91.2" y="77.8">8</text>
<text x="95.1" y="76.4">FBIN</text>
<text x="112.3" y="76.4">SW</text>
<text x="118.5" y="75.3">26</text>
<text x="90" y="82.9">22</text>
<text x="95.1" y="78.9">IVINMON</text>
<text x="118.5" y="82.9">1</text>
<text x="90" y="88">19</text>
<text x="91.2" y="85.4">9</text>
<text x="95.1" y="86.6">FAULT</text>
<text x="95.1" y="89.1">ISMON</text>
<text x="95.1" y="84">PWM</text>
<text x="112.7" y="84">BG</text>
<text x="90" y="95.6">20</text>
<text x="107.3" y="94.2">SENSE+</text>
<text x="118.5" y="93.1">17</text>
<text x="90" y="98.1">21</text>
<text x="95.1" y="99.3">SYNC</text>
<text x="95.1" y="96.7">RT</text>
<text x="107.8" y="101.8">SENSE-</text>
<text x="118.5" y="100.7">16</text>
<text x="90" y="103.2">15</text>
<text x="95.1" y="104.3">SS</text>
<text x="106" y="104.3">PWMOUT</text>
<text x="113" y="106.9">FB</text>
<text x="118.5" y="105.8">11</text>
<text x="118.5" y="103.2">24</text>
<text x="90" y="108.3">18</text>
<text x="95.1" y="109.4">VC</text>
<text x="105.6" y="112">GND_PAD</text>
<text x="111" y="109.4">GND</text>
<text x="118.5" y="108.3">12*3</text>
<text x="118.5" y="110.8">TP</text>
<text x="138.8" y="148.9">13</text>
<text x="125.5" y="151.5">14</text>
<text x="138.8" y="154">12</text>
<text x="103.9" y="171.8">1</text>
<text x="115.9" y="169.2">2</text>
<text x="115.9" y="174.3">3</text>
</g>
<g font-size="1.8" fill="#008080">
<text x="24.1" y="24.2">DC_OUT+</text>
<text x="139.7" y="50.9">VOUT2+</text>
<text x="24.1" y="59.8">I_SET#2</text>
<text x="135.9" y="67.4">INTVCC2</text>
<text x="209.5" y="67.4">VOUT2+</text>
<text x="233" y="67.4">VOUT_LC2+</text>
<text x="74.9" y="75">VREF2</text>
<text x="24.1" y="87.7">I_MON2</text>
<text x="152.4" y="95.3">DC_OUT-</text>
<text x="233" y="95.3">DC_OUT-</text>
<text x="38.8" y="111.2" transform="rotate(-90 38.8 111.2)">INTVCC2</text>
<text x="24.1" y="125.8">U_SET#2</text>
<text x="24.1" y="128.3">U_MON2</text>
<text x="24.1" y="133.4">DC_OUT-</text>
<text x="24.1" y="143.6">OE#2</text>
<text x="152.3" y="153.7">FB2</text>
<text x="150.5" y="158.8">VREF2</text>
<text x="24.1" y="171.5">CC#2</text>
<text x="24.1" y="169">CC_LED#2</text>
</g>
<g font-size="1.8" fill="#808080">
<text x="123.2" y="28">BSP716NH6327XTSA1</text>
<text x="158.6" y="32.6">EEEFK1H470</text>
<text x="127.1" y="53">MM3Z9V1T1G</text>
<text x="62.2" y="57.2">OE#2</text>
<text x="153.7" y="57.2">NTD5867NLT4G</text>
<text x="152.4" y="71.2">125CDMCCDS-330MC</text>
<text x="206.2" y="80.9">UVZ</text>
<text x="209.8" y="80.9">1E102MP</text>
<text x="217.6" y="80.9">D</text>
<text x="218.5" y="78.7">EEEFK1V470P</text>
<text x="136.7" y="85.2">NTD5867NLT4G</text>
<text x="125.7" y="158.8">MC33274ADR2G</text>
<text x="105.4" y="166.4">MC33274ADR2G</text>
<text x="49.5" y="169">WP42WUM/EGW</text>
<text x="65.4" y="168.3">BSS205NH6327XTSA1</text>
</g>
<g font-size="1.8" fill="#800000">
<text x="157.3" y="36.9">+</text>
<text x="203.9" y="77.8" transform="rotate(-90 203.9 77.8)">+</text>
<text x="231.8" y="75.2" transform="rotate(-90 231.8 75.2)">+</text>
<text x="19.1" y="188.6">Licensed under the TAPR Open Hardware License (www.tapr.org/OHL)</text>
<text x="19.1" y="190.5">More info at http://www.envox.hr/eez</text>
<text x="19.1" y="192.4">Repository: https://github.com/eez-open</text>
</g>
<g font-size="1.8" fill="#800080">
<text x="170.2" y="54.7">Glue heatsink ICKSMDB13SA</text>
<text x="170.2" y="56.6">over Q5 and Q6</text>
<text x="262.9" y="66.7">0 ... +20V</text>
</g>
<g font-size="1.4" fill="#800000">
<text x="56.1" y="159.4">green</text>
<text x="48.8" y="164.5">red</text>
</g>
</svg>
